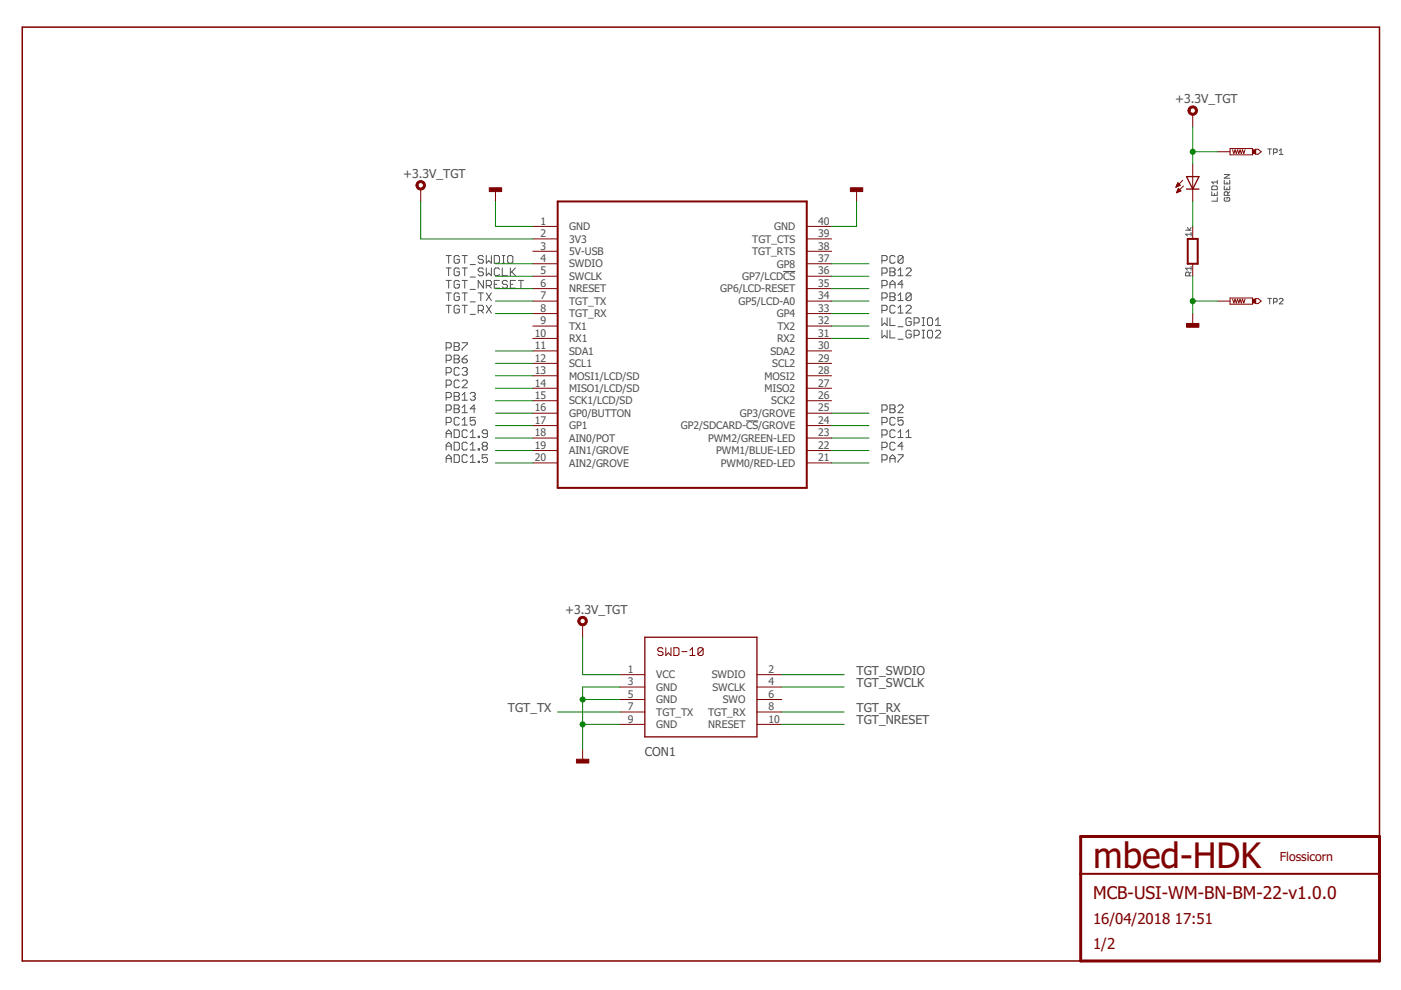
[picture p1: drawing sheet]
<svg xmlns="http://www.w3.org/2000/svg" width="297mm" height="210mm" viewBox="0 0 297 210" stroke-linecap="round" stroke-linejoin="round" font-family="sans-serif">
<g fill="none" stroke="#505050" stroke-width=".21">
<path d="M256.9 39.6l.2-.2h.8l.2 .2v.6h-1.2zM258.1 38.2v.8M258.1 38.6h-1.2l.4 .4M259.6 38.2v.8h1.1v-.8M259.6 39.4v.8h1.1v-.8M259.6 37h1.1l-1.1 .8h1.1M260.1 38.6v.4M260.1 39.8v.4M268.8 31.6h.8M269.2 31.6v1.1M270 32.4h.6l.2-.2v-.4l-.2-.2h-.6v1.1M271.2 32l.4-.4v1.1"/>
<path d="M271.2 32.7h.8M94.6 54.2h1.1M94.6 56.8h1.1M94.6 59.5h1.1M95.1 54.2v1.6M95.1 56.8v1.7M95.1 59.5v1.6M97.4 57.1l-.3-.3h-.5l-.3 .3v1.1l.3 .3h.5l.3-.3v-.6h-.6M97.4 54.5l-.3-.3h-.5l-.3 .3v1l.3 .3h.5l.3-.3v-.5h-.6M97.4 59.7l-.3-.2h-.5l-.3 .2v1.1l.3 .3h.5l.3-.3v-.5h-.6M98 54.2h1.1M98 56.8h1.1"/>
<path d="M98 59.5h1.1M98.5 54.2v1.6M98.5 56.8v1.7M98.5 59.5v1.6M99.7 56.1h1.1M99.7 58.7h1.1M102.5 57.1l-.3-.3h-.5l-.3 .3v.3l.3 .2h.5l.3 .3v.3l-.3 .3h-.5l-.3-.3M102.5 54.5l-.3-.3h-.5l-.3 .3v.2l.3 .3h.5l.3 .3v.2l-.3 .3h-.5l-.3-.3M102.5 59.5v1.6l-1.1-1.6v1.6M103.1 54.2v1.6l.5-.5 .6 .5v-1.6M103.1 56.8v1.7l.5-.6 .6 .6v-1.7M104.8 54.2h.8l.3 .3v1l-.3 .3h-.8z"/>
<path d="M105.9 57.1l-.3-.3h-.5l-.3 .3v1.1l.3 .3h.5l.3-.3M105.9 59.5h-1.1v1.6h1.1M106.5 56.8v1.7h1.1M106.5 54.2h.5M106.5 55.8h.5M106.8 54.2v1.6M107.6 59.7l-.3-.2h-.5l-.3 .2v.3l.3 .3h.5l.3 .3v.2l-.3 .3h-.5l-.3-.3M107.9 54.2h.6l.2 .3v1l-.2 .3h-.6l-.3-.3v-1zM108.2 56.8v1.7M108.5 57.6l.8 .9M109.3 59.5h-1.1v1.6h1.1M109.3 56.8l-1.1 1.1"/>
<path d="M109.9 59.5h1.1M110.4 59.5v1.6M166.1 57.6h2.5M187 55.3h.8l.3-.3v-.5l-.3-.3h-.8v1.6M187 57.9h.8l.3-.3v-.5l-.3-.3h-.8v1.7M188.7 56.8h.8l.3 .3v.3l-.3 .2 .3 .3v.3l-.3 .3h-.8zM188.7 57.6h.8M189.8 54.5l-.3-.3h-.5l-.3 .3v1l.3 .3h.5l.3-.3M190.4 58.5h1.1M190.4 57.4l.5-.6v1.7M191.5 54.5l-.3-.3h-.5l-.3 .3v1M191.5 54.5v1l-.3 .3h-.5l-.3-.3"/>
<path d="M191.5 54.5l-1.1 1M192.1 57.1l.3-.3h.5l.3 .3v.3l-1.1 1.1h1.1M251.4 48.8h1.1M251.8 48.2l.4 .6 .3-.6M252.2 58.5v-.6l-.2-.2h-.4l-.2 .2v.6h1.1M252.5 49.7h-1.1l.4 .3M252.5 49.3v.7M252.5 56.5v.8M252.5 57.7l-.3 .4M252.5 56.9h-1.1l.4 .4M256.9 40.7v.7h1.2v-.7M257.5 41v.4"/>
<path d="M258.1 41.9v.8h-1.2M259.8 41.9l-.2 .2v.4l.2 .2h.7l.2-.2v-.4l-.2-.2h-.4v.3M260.3 41.4v-.5l-.2-.2h-.3l-.2 .2v.5h1.1M260.7 40.7l-.4 .3M94.6 62.1h1.1M94.6 64.7h1.1M94.6 73.7h.8l.3-.2v-.6l-.3-.2h-.8v1.6M94.6 76.4h.8l.3-.3v-.5l-.3-.3h-.8v1.6M94.6 79h.8l.3-.2v-.6l-.3-.3h-.8v1.7M95.1 62.1v1.6M95.1 64.7v1.7M96.3 72.7h.8l.3 .2v.3l-.3 .3 .3 .2v.3l-.3 .3h-.8z"/>
<path d="M96.3 75.3h.8l.3 .3v.2l-.3 .3 .3 .3v.3l-.3 .2h-.8zM96.3 73.5h.8M96.3 76.1h.8M97.4 62.4l-.3-.3h-.5l-.3 .3v1.1l.3 .2h.5l.3-.2v-.6h-.6M97.4 65l-.3-.3h-.5l-.3 .3v1.1l.3 .3h.5l.3-.3v-.5h-.6M97.4 78.2l-.3-.3h-.5l-.3 .3v1.1l.3 .3h.5l.3-.3M98 62.1h1.1M98 64.7h1.1M98 72.7h1.1v.2l-1.1 1.1v.3M98 76.1h.8l.3 .3v.3l-.3 .2h-.5l-.3-.2zM98 78.2l.3-.3h.5l.3 .3v.3l-.3 .3M98.5 62.1v1.6"/>
<path d="M98.5 64.7v1.7M98.5 78.8h.3M98.8 78.8l.3 .2v.3l-.3 .3h-.5l-.3-.3M99.1 75.3l-.6 .3-.5 .5M99.7 64h1.1M99.7 66.7h1.1M99.7 61.4h1.1M101.4 62.1h1.1M101.4 65.8h.8l.3-.2v-.6l-.3-.3h-.8v1.7M101.9 62.1v1.6M101.9 65.8l.6 .6M103.1 62.1l1.1 1.6"/>
<path d="M103.1 64.7l1.1 1.7M103.1 60.6h.8l.3-.3v-.6l-.3-.2h-.8v1.6M103.6 60.6l.6 .5M104.2 62.1l-1.1 1.6M104.2 64.7l-1.1 1.7M104.8 60.3h.5M108.2 60.3h.6M187 63.2h.8l.3-.3v-.5l-.3-.3h-.8v1.6M187 65.8h.8l.3-.2v-.6l-.3-.3h-.8v1.7M187 60.6h.8l.3-.3v-.6l-.3-.2h-.8v1.6M187 67.4v1.6l.5-.5 .6 .5v-1.6M187 70v1.6l.5-.5 .6 .5v-1.6"/>
<path d="M188.7 62.1h.8l.3 .3v.3l-.3 .2 .3 .3v.3l-.3 .2h-.8zM188.7 62.9h.8M188.7 60.3h1.1M188.7 61.1v-1.1l.5-.5 .6 .5v1.1M188.7 67.4v1.6h1.1M188.7 70v1.6h1.1M189.8 65l-.3-.3h-.5l-.3 .3v1.1l.3 .3h.5l.3-.3M190.4 63.7h1.1M190.4 66.4h1.1M190.4 62.7l.5-.6v1.6M190.4 65.3l.5-.6v1.7M190.4 69.3h1.1"/>
<path d="M190.4 71.9h1.1M191.5 60.3h-1.1l.8-.8v1.6M192.1 65l.3-.3h.5l.3 .3v.3l-1.1 1.1h1.1M193.2 62.4l-.3-.3h-.5l-.3 .3v1.1M193.2 62.4v1.1l-.3 .2h-.5l-.3-.2M193.2 67.6l-.3-.2h-.5l-.3 .2v1.1l.3 .3h.5l.3-.3v-.5h-.6M193.2 70.3l-.3-.3h-.5l-.3 .3v1.1l.3 .2h.5l.3-.2v-.6h-.6M193.2 62.4l-1.1 1.1M193.8 68.5h.8l.3-.3v-.6l-.3-.2h-.8v1.6M193.8 71.1h.8l.3-.3v-.5l-.3-.3h-.8v1.6M195.5 69h.5M195.5 67.4h.5"/>
<path d="M195.5 71.6h.5M195.5 70h.5M195.8 67.4v1.6M195.8 70v1.6M196.6 67.6l.3-.2h.5l.3 .2v1.1l-.3 .3h-.5l-.3-.3zM196.6 70.3l.3-.3h.5l.3 .3v1.1l-.3 .2h-.5l-.3-.2zM198.3 69h1.1M198.3 67.9l.6-.5v1.6M198.3 70.3l.3-.3h.6l.2 .3v.3l-1.1 1h1.1M268.8 63.3h.8M269.2 63.3v1.1M270 64h.6l.2-.2v-.3l-.2-.2h-.6v1.1"/>
<path d="M271.2 63.5l.2-.2h.4l.2 .2v.1l-.8 .8h.8M94.6 81.7h.8l.3-.3v-.5l-.3-.3h-.8v1.6M94.6 84.3h.8l.3-.3v-.5l-.3-.3h-.8v1.7M94.6 87h.8l.3-.3v-.6l-.3-.2h-.8v1.6M94.6 89.6h.8l.3-.3v-.5l-.3-.3h-.8v1.6M94.6 92.8v-1.1l.5-.6 .6 .6v1.1M94.6 95.4v-1.1l.5-.5 .6 .5v1.1M94.6 98v-1l.5-.6 .6 .6v1M94.6 94.6h1.1M94.6 97.2h1.1M94.6 91.9h1.1M96.3 83.2h.8l.3 .3v.3l-.3 .2 .3 .3v.3l-.3 .3h-.8z"/>
<path d="M96.3 85.9h.8l.3 .2v.3l-.3 .3 .3 .3v.2l-.3 .3h-.8zM96.3 91.1h.8l.3 .3v1.1l-.3 .3h-.8zM96.3 93.8h.8l.3 .2v1.1l-.3 .3h-.8zM96.3 96.4h.8l.3 .3v1.1l-.3 .2h-.8zM96.3 84h.8M96.3 86.7h.8M97.4 80.9l-.3-.3h-.5l-.3 .3v1l.3 .3h.5l.3-.3M97.4 88.8l-.3-.3h-.5l-.3 .3v1.1l.3 .2h.5l.3-.2M98 83.8l.5-.6v1.7M98 86.4l.5-.5v1.6M98 89l.5-.5v1.6M98 80.9l.3-.3h.5l.3 .3v.2l-1.1 1.1h1.1"/>
<path d="M98 84.9h1.1M98 90.1h1.1M98 87.5h1.1M99.1 91.4l-.3-.3h-.5l-.3 .3v1.1l.3 .3h.5l.3-.3M99.1 94l-.3-.2h-.5l-.3 .2v1.1l.3 .3h.5l.3-.3M99.1 96.7l-.3-.3h-.5l-.3 .3v1.1l.3 .2h.5l.3-.2M99.7 83.5l.3-.3h.5l.3 .3v.3l-.3 .2M99.7 95.4h1.1M99.7 94.3l.5-.5v1.6M99.7 91.7l.5-.6v1.7M99.7 97l.5-.6v1.6M99.7 92.8h1.1"/>
<path d="M99.7 98h1.1M100.2 84h.3M100.5 84l.3 .3v.3l-.3 .3h-.5l-.3-.3M100.8 88.5h-1.1v.8l.5-.3h.3l.3 .3v.6l-.3 .2h-.5l-.3-.2M100.8 86.7h-1.1l.8-.8v1.6M101.4 92.5h.3v.3h-.3zM101.4 95.1h.3v.3h-.3zM101.4 97.8h.3v.2h-.3zM102.5 94.6h.6M102.5 94.6l-.3 .3v.2l.3 .3h.6l.2-.3v-.2l-.2-.3M102.5 94.6l-.3-.3v-.3l.3-.2h.6l.2 .2v.3l-.2 .3M103.3 91.9h-.8l-.3-.2v-.3l.3-.3h.6l.2 .3v1.1l-.2 .3h-.6l-.3-.3"/>
<path d="M103.3 96.4h-1.1v.8l.6-.2h.3l.2 .2v.6l-.2 .2h-.6l-.3-.2M158.2 89.2h2.6M187 94.9h.8l.3-.3v-.6l-.3-.2h-.8v1.6M187 87h.8l.3-.3v-.6l-.3-.2h-.8v1.6M187 89.6h.8l.3-.3v-.5l-.3-.3h-.8v1.6M187 92.2h.8l.3-.3v-.5l-.3-.3h-.8v1.7M187 97.5h.8l.3-.3v-.5l-.3-.3h-.8v1.6M188.7 85.9h.8l.3 .2v.3l-.3 .3 .3 .3v.2l-.3 .3h-.8zM188.7 98v-1l.5-.6 .6 .6v1M188.7 97.2h1.1M188.7 86.7h.8M189.8 94l-.3-.2h-.5l-.3 .2v1.1l.3 .3h.5l.3-.3"/>
<path d="M189.8 88.8l-.3-.3h-.5l-.3 .3v1.1l.3 .2h.5l.3-.2M189.8 91.4l-.3-.3h-.5l-.3 .3v1.1l.3 .3h.5l.3-.3M190.4 96.4h1.1v.3l-1.1 1.1v.2M190.4 86.1l.3-.2h.5l.3 .2v.3l-1.1 1.1h1.1M190.4 92.8h1.1M190.4 91.7l.5-.6v1.7M191.5 94.6h-1.1l.8-.8v1.6M191.5 88.5h-1.1v.8l.5-.3h.3l.3 .3v.6l-.3 .2h-.5l-.3-.2M192.1 92.8h1.1M192.1 91.7l.5-.6v1.7"/>
</g>
<path d="M292.5 177.4v-171.6h-287.8v198h224.4" fill="none" stroke="#800000" stroke-width=".32"/>
<path d="M229.1 177.4h63.4v26.4h-63.4z" fill="none" stroke="#800000" stroke-width=".63"/>
<path d="M118.2 42.7h52.8v60.7h-52.8zM251.8 50.7h2.1v5.2h-2.1zM229.1 185.3h63.4" fill="none" stroke="#800000" stroke-width=".42"/>
<g fill="#800000" stroke="#800000" stroke-width=".21">
<path d="M88.4 38.7a1 1 0 0 1 1.6 0 1 1 0 0 1-.5 1.5 1 1 0 0 1-1.3-.9h.4a.58 .58 0 0 1 .9-.5 .58 .58 0 0 1 .1 1 .58 .58 0 0 1-1-.3v-.2h-.4z" fill-rule="evenodd"/>
<path d="M122.7 131.1a1.01 1.01 0 0 1 1.6 0 1.01 1.01 0 0 1-.5 1.5 1.01 1.01 0 0 1-1.3-.9h.4a.58 .58 0 0 1 .8-.6 .58 .58 0 0 1 .2 1 .58 .58 0 0 1-.9-.2l-.1-.2h-.4z" fill-rule="evenodd"/>
<path d="M252.1 22.9a1 1 0 0 1 1.6 0 1 1 0 0 1-.5 1.5 1 1 0 0 1-1.3-.9h.4a.58 .58 0 0 1 .8-.6 .58 .58 0 0 1 .2 1 .58 .58 0 0 1-1-.3v-.1h-.4z" fill-rule="evenodd"/>
</g>
<g fill="none" stroke="#800000" stroke-width=".21">
<path d="M249.3 39.6h.2M249.4 39.5h.4M249.4 39.4h.7M249.5 39.2h.7M249.6 39.1h.5M249.6 39h.3M249.7 38.9h.1M249.7 38.8l.5 .5-.9 .4zM249.9 39.9l.5 .6-1 .4zM250.8 38.2l-1.5 1.5M250.9 39.4l-1.5 1.5M252.9 24.2v2.7"/>
<path d="M252.9 34.8v7.9M258.2 32.2h2.6M260.8 31.5h4.8v1.3h-4.8zM261.3 31.8l.3 .8 .3-.8 .2 .8 .3-.8 .3 .8 .2-.8 .3 .8 .2-.8 .3 .8 .3-.8M266.2 31.6h.5l.7 .6-.7 .5h-.5zM89.2 40.1v2.6M105.1 40.1v2.6M113 48h5.2M113 50.7h5.2M113 53.3h5.2M113 55.9h5.2M113 58.6h5.2"/>
<path d="M171 48h5.3M171 50.7h5.3M171 53.3h5.3M171 55.9h5.3M171 58.6h5.3M181.6 40.1v2.6M249.5 40.8h.2M249.6 40.6h.4M249.6 40.5h.7M249.7 40.4h.6M249.7 40.3h.4M249.8 40.1h.2"/>
<path d="M249.8 40h.1M252.9 48v2.7M252.9 55.9v2.7M113 63.8h5.2M113 61.2h5.2M113 66.5h5.2M113 69.1h5.2M113 71.8h5.2M113 74.4h5.2M113 77h5.2M113 79.7h5.2M171 63.8h5.3"/>
<path d="M171 61.2h5.3M171 66.5h5.3M171 69.1h5.3M171 71.8h5.3M171 74.4h5.3M171 77h5.3M171 79.7h5.3M252.9 66.5v2.6M258.2 63.8h2.6M260.8 63.2h4.8v1.3h-4.8zM261.3 63.4l.3 .8 .3-.8 .2 .8 .3-.8 .3 .8 .2-.8 .3 .8 .2-.8 .3 .8 .3-.8M266.2 63.3h.5l.7 .5-.7 .6h-.5z"/>
<path d="M113 82.3h5.2M113 85h5.2M113 87.6h5.2M113 90.2h5.2M113 92.9h5.2M113 95.5h5.2M113 98.1h5.2M171 82.3h5.3M171 85h5.3M171 87.6h5.3M171 90.2h5.3M171 92.9h5.3"/>
<path d="M171 95.5h5.3M171 98.1h5.3M123.5 132.5v2.6M140.6 137.6l-.3-.3h-.6l-.2 .3v.3l.2 .3h.6l.3 .2v.3l-.3 .3h-.6l-.2-.3M141.2 137.3v1.7l.5-.6 .6 .6v-1.7M142.9 137.3h.8l.3 .3v1.1l-.3 .3h-.8zM144.6 138.2h1.1M146.3 139h1.1M146.3 137.9l.5-.6v1.7M149.1 137.6l-.3-.3h-.5l-.3 .3v1.1M149.1 137.6v1.1l-.3 .3h-.5l-.3-.3M149.1 137.6l-1.1 1.1"/>
<path d="M123.5 158.9v2.6M131.4 143h5.3M131.4 145.7h5.3M131.4 148.3h5.3M131.4 151h5.3M131.4 153.6h5.3M160.5 143h5.3M160.5 145.7h5.3M160.5 148.3h5.3M160.5 151h5.3M160.5 153.6h5.3"/>
</g>
<g fill="#800000" stroke="#800000" stroke-width=".21">
<path d="M103.7 39.8h2.7v.8h-2.7z"/>
<path d="M180.3 39.8h2.6v.8h-2.6z"/>
<path d="M122.2 161h2.6v.8h-2.6z"/>
<path d="M251.6 68.6h2.6v.8h-2.6z"/>
<path d="M265.5 31.8h.7v.8h-.7z"/>
<path d="M265.5 63.4h.7v.8h-.7z"/>
</g>
<path d="M251.6 37.4h2.6l-1.3 2.7zM251.6 40.1h2.6M136.7 135.1h23.8v21.1h-23.8z" fill="none" stroke="#800000" stroke-width=".28"/>
<g fill="none" stroke="#008000" stroke-width=".21">
<path d="M252.9 26.9v7.9M252.9 32.2h5.3M89.2 42.7v8h23.8M105.1 42.7v5.3h7.9M105.1 55.9h7.9M105.1 58.6h7.9M176.3 55.9h7.9M176.3 58.6h7.9M181.6 42.7v5.3h-5.3M252.9 42.7v5.3M252.9 58.6v7.9M105.1 63.8h7.9"/>
<path d="M105.1 66.5h7.9M105.1 61.2h7.9M105.1 74.4h7.9M105.1 77h7.9M105.1 79.7h7.9M176.3 63.8h7.9M176.3 66.5h7.9M176.3 61.2h7.9M176.3 69.1h7.9M176.3 71.8h7.9M252.9 63.8h5.3M105.1 82.3h7.9"/>
<path d="M105.1 85h7.9M105.1 95.5h7.9M105.1 98.1h7.9M105.1 92.9h7.9M105.1 90.2h7.9M105.1 87.6h7.9M176.3 95.5h7.9M176.3 98.1h7.9M176.3 92.9h7.9M176.3 90.2h7.9M176.3 87.6h7.9M123.5 135.1v7.9h7.9"/>
<path d="M118.2 151h13.2M123.5 153.6h7.9M123.5 148.3h7.9M131.4 145.7h-7.9v13.2M165.8 143h13.2M165.8 145.7h13.2M165.8 153.6h13.2M165.8 151h13.2"/>
</g>
<g fill="#008000" stroke="#008000" stroke-width=".21">
<circle cx="252.9" cy="32.2" r=".53"/>
<circle cx="123.5" cy="148.3" r=".53"/>
<circle cx="123.5" cy="153.6" r=".53"/>
<circle cx="252.9" cy="63.8" r=".53"/>
</g>
<text font-size="7.5" fill="#800000" x="231.8" y="184">mbed-HDK</text>
<text font-size="3.7" fill="#800000" x="231.8" y="190.6">MCB-USI-WM-BN-BM-22-v1.0.0</text>
<g font-size="3.2" fill="#800000">
<text x="231.8" y="195.8">16/04/2018</text>
<text x="249.1" y="195.8">17:51</text>
<text x="231.8" y="201.1">1/2</text>
</g>
<g font-size="2.6" fill="#505050">
<text x="249.2" y="21.9">+3.3V_TGT</text>
<text x="85.5" y="37.7">+3.3V_TGT</text>
<text x="119.8" y="130.1">+3.3V_TGT</text>
<text x="181.6" y="143">TGT_SWDIO</text>
<text x="181.6" y="145.7">TGT_SWCLK</text>
<text x="107.7" y="151">TGT_TX</text>
<text x="181.6" y="151">TGT_RX</text>
<text x="181.6" y="153.6">TGT_NRESET</text>
<text x="136.7" y="160.2">CON1</text>
</g>
<text font-size="2.6" fill="#800000" x="271.4" y="182.6">Flossicorn</text>
<g font-size="2.2" fill="#505050">
<text x="114.6" y="47.6">1</text>
<text x="173.5" y="47.6">40</text>
<text x="114.6" y="50.3">2</text>
<text x="114.6" y="52.9">3</text>
<text x="120.7" y="48.8">GND</text>
<text x="120.7" y="51.4">3V3</text>
<text x="159.5" y="51.4">TGT_CTS</text>
<text x="164.1" y="48.8">GND</text>
<text x="173.5" y="52.9">38</text>
<text x="173.5" y="50.3">39</text>
<text x="114.6" y="55.6">4</text>
<text x="114.6" y="58.2">5</text>
<text x="120.7" y="54.1">5V-USB</text>
<text x="120.7" y="56.7">SWDIO</text>
<text x="120.7" y="59.4">SWCLK</text>
<text x="157.4" y="59.4">GP7/LCDCS</text>
<text x="159.4" y="54.1">TGT_RTS</text>
<text x="164.7" y="56.7">GP8</text>
<text x="173.5" y="58.2">36</text>
<text x="173.5" y="55.6">37</text>
<text x="114.6" y="60.8">6</text>
<text x="114.6" y="63.5">7</text>
<text x="120.7" y="62">NRESET</text>
<text x="120.7" y="64.6">TGT_TX</text>
<text x="152.7" y="62">GP6/LCD-RESET</text>
<text x="156.6" y="64.6">GP5/LCD-A0</text>
<text x="173.5" y="63.5">34</text>
<text x="173.5" y="60.8">35</text>
<text x="113.4" y="71.4">10</text>
<text x="114.6" y="66.1">8</text>
<text x="114.6" y="68.8">9</text>
<text x="120.7" y="67.3">TGT_RX</text>
<text x="120.7" y="69.9">TX1</text>
<text x="164.7" y="67.3">GP4</text>
<text x="164.8" y="69.9">TX2</text>
<text x="173.5" y="71.4">31</text>
<text x="173.5" y="68.8">32</text>
<text x="173.5" y="66.1">33</text>
<text x="113.4" y="74">11</text>
<text x="113.4" y="76.7">12</text>
<text x="120.7" y="72.6">RX1</text>
<text x="120.7" y="75.2">SDA1</text>
<text x="120.7" y="77.8">SCL1</text>
<text x="163.3" y="75.2">SDA2</text>
<text x="163.7" y="77.8">SCL2</text>
<text x="164.7" y="72.6">RX2</text>
<text x="173.5" y="76.7">29</text>
<text x="173.5" y="74">30</text>
<text x="113.4" y="79.3">13</text>
<text x="113.4" y="82">14</text>
<text x="120.7" y="80.5">MOSI1/LCD/SD</text>
<text x="120.7" y="83.1">MISO1/LCD/SD</text>
<text x="162.1" y="83.1">MISO2</text>
<text x="162.1" y="80.5">MOSI2</text>
<text x="173.5" y="82">27</text>
<text x="173.5" y="79.3">28</text>
<text x="113.4" y="84.6">15</text>
<text x="113.4" y="87.2">16</text>
<text x="113.4" y="89.9">17</text>
<text x="120.7" y="85.8">SCK1/LCD/SD</text>
<text x="120.7" y="88.4">GP0/BUTTON</text>
<text x="156.8" y="88.4">GP3/GROVE</text>
<text x="163.5" y="85.8">SCK2</text>
<text x="173.5" y="89.9">24</text>
<text x="173.5" y="87.2">25</text>
<text x="173.5" y="84.6">26</text>
<text x="113.4" y="92.5">18</text>
<text x="113.4" y="95.1">19</text>
<text x="120.7" y="91">GP1</text>
<text x="120.7" y="93.7">AIN0/POT</text>
<text x="144.4" y="91">GP2/SDCARD-CS/GROVE</text>
<text x="150.1" y="93.7">PWM2/GREEN-LED</text>
<text x="173.5" y="95.1">22</text>
<text x="173.5" y="92.5">23</text>
<text x="113.4" y="97.8">20</text>
<text x="120.7" y="96.3">AIN1/GROVE</text>
<text x="120.7" y="99">AIN2/GROVE</text>
<text x="151.8" y="96.3">PWM1/BLUE-LED</text>
<text x="152.8" y="99">PWM0/RED-LED</text>
<text x="173.5" y="97.8">21</text>
<text x="133.1" y="142.7">1</text>
<text x="139.2" y="143.8">VCC</text>
<text x="150.9" y="143.8">SWDIO</text>
<text x="162.9" y="142.7">2</text>
<text x="133.1" y="145.3">3</text>
<text x="133.1" y="147.9">5</text>
<text x="139.2" y="146.5">GND</text>
<text x="139.2" y="149.1">GND</text>
<text x="151.1" y="146.5">SWCLK</text>
<text x="153.2" y="149.1">SWO</text>
<text x="162.9" y="145.3">4</text>
<text x="162.9" y="147.9">6</text>
<text x="133.1" y="150.6">7</text>
<text x="133.1" y="153.2">9</text>
<text x="139.2" y="151.7">TGT_TX</text>
<text x="139.2" y="154.4">GND</text>
<text x="150.1" y="151.8">TGT_RX</text>
<text x="150.2" y="154.4">NRESET</text>
<text x="162.9" y="150.6">8</text>
<text x="162.9" y="153.2">10</text>
</g>
</svg>
